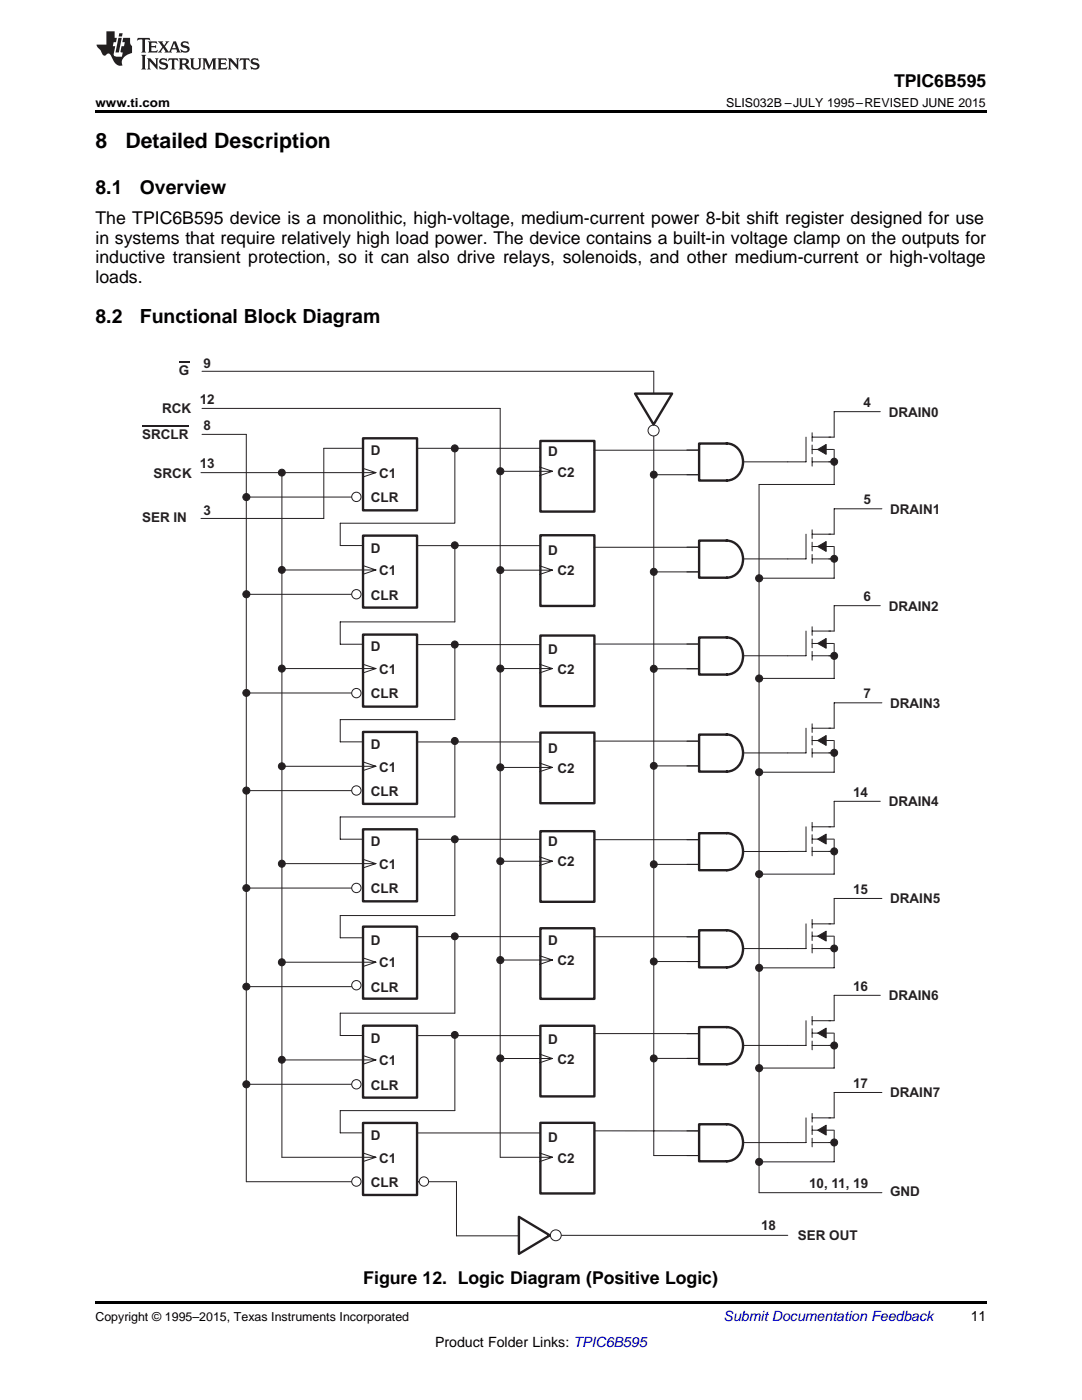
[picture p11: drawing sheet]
<svg xmlns="http://www.w3.org/2000/svg" width="216mm" height="279mm" viewBox="0 0 216 279" stroke-linecap="round" stroke-linejoin="round" font-family="sans-serif">
<path d="M19 259.7h177.8v.5h-177.8z" fill="#000"/>
<g fill="none" stroke="#241f21" stroke-width=".2">
<path d="M40.3 74.1h90.2v4.5M49.1 86.7v149.1M56.2 94.3v136.7M72.4 95.2l2.6-.9zM72.4 94.3h2.6zM72.4 93.5l2.6 .8M83.1 89.5h24.7M90.8 89.5v14.9h-22.9v4.5M99.8 81.5v149.5M107.7 94.9l2.5-.8zM107.7 94.1h2.5zM107.7 93.2l2.5 .9"/>
<path d="M118.5 89.8h20.8M130.5 86.2v144.4M151.5 96.7v38.7M72.4 114.6l2.6-.8zM72.4 113.8h2.6zM72.4 112.9l2.6 .9M83.1 108.9h24.7M118.5 109.2h20.8M83.1 128.6h24.7M118.5 128.5h20.8M83.1 148.1h24.7M118.5 147.9h20.8"/>
<path d="M83.1 167.5h24.7M118.5 167.6h20.8M83.1 186.9h24.7M118.5 186.9h20.8M83.1 206.7h24.7M118.5 206.3h20.8M118.7 225.7h20.6M110.9 246.5h46.3"/>
</g>
<path d="M35.7 72.2h2.1M28.4 85h9.2" fill="none" stroke="#241f21" stroke-width=".34"/>
<g fill="none" stroke="#241f21" stroke-width=".48">
<path d="M72.4 87.5h10.8v14.3h-10.8zM107.8 88h10.8v14.1h-10.8zM72.4 106.9h10.8v14.4h-10.8zM107.8 106.8h10.8v14.1h-10.8zM72.4 126.6h10.8v14.4h-10.8zM107.8 126.8h10.8v14.1h-10.8zM72.4 146.1h10.8v14.3h-10.8zM107.8 146.2h10.8v14.1h-10.8zM72.4 165.5h10.8v14.4h-10.8zM107.8 165.9h10.8v14.1h-10.8zM72.4 184.9h10.8v14.4h-10.8zM107.8 185.3h10.8v14h-10.8z"/>
<path d="M72.4 204.7h10.8v14.4h-10.8zM107.8 204.7h10.8v14.1h-10.8zM72.4 224.1h10.8v14.4h-10.8zM107.8 224.1h10.8v14.1h-10.8z"/>
</g>
<circle cx="90.8" cy="89.5" r=".7" fill="#241f21"/>
<g fill="none" stroke="#241f21" stroke-width=".2">
<path d="M90.8 108.8v15.3"/>
<circle cx="90.8" cy="89.5" r=".7"/>
</g>
<circle cx="90.7" cy="108.8" r=".69" fill="#241f21"/>
<g fill="none" stroke="#241f21" stroke-width=".2">
<path d="M90.8 128.5v15.1"/>
<circle cx="90.7" cy="108.8" r=".69"/>
</g>
<circle cx="90.8" cy="128.6" r=".7" fill="#241f21"/>
<g fill="none" stroke="#241f21" stroke-width=".2">
<path d="M90.8 147.9v15.1"/>
<circle cx="90.8" cy="128.6" r=".7"/>
</g>
<circle cx="90.8" cy="147.9" r=".7" fill="#241f21"/>
<g fill="none" stroke="#241f21" stroke-width=".2">
<path d="M90.8 167.5v15.2"/>
<circle cx="90.8" cy="147.9" r=".7"/>
</g>
<circle cx="90.8" cy="167.5" r=".7" fill="#241f21"/>
<g fill="none" stroke="#241f21" stroke-width=".2">
<path d="M90.8 186.9v15.3"/>
<circle cx="90.8" cy="167.5" r=".7"/>
</g>
<circle cx="90.7" cy="186.9" r=".69" fill="#241f21"/>
<g fill="none" stroke="#241f21" stroke-width=".2">
<path d="M90.8 206.5v15.1"/>
<circle cx="90.7" cy="186.9" r=".69"/>
</g>
<circle cx="90.7" cy="206.5" r=".69" fill="#241f21"/>
<g fill="none" stroke="#241f21" stroke-width=".2">
<path d="M137.1 94.7h2.2M137.1 89.8h2.2M148.3 92.2h8.9M137.1 114.1h2.2M137.1 109.2h2.2M148.3 111.5h8.9M137.1 133.5h2.2M137.1 128.5h2.2M148.3 130.9h8.9M137.1 152.9h2.2M137.1 147.9h2.2M148.3 150.3h8.9"/>
<path d="M137.1 172.5h2.2M137.1 167.6h2.2M148.3 169.9h8.9M137.1 191.9h2.2M137.1 187h2.2M148.3 189.3h8.9M137.1 211.2h2.2M137.1 206.3h2.2M148.3 208.6h8.9M83.1 226.1h24.7M91.1 235.8v10.8h12.4M137.1 230.6h2.2"/>
<path d="M137.1 225.7h2.2M148.3 228h8.9"/>
<circle cx="90.7" cy="206.5" r=".69"/>
</g>
<g fill="none" stroke="#241f21" stroke-width=".48">
<path d="M145 88.5a3.8 3.8 0 0 1 3.2 2.7 3.8 3.8 0 0 1-1.3 4 2.98 2.98 0 0 1-1.9 .7M145.1 88.5h-5.6v7.4h5.6M145 107.9a3.8 3.8 0 0 1 3.2 2.7 3.8 3.8 0 0 1-1.3 4 2.98 2.98 0 0 1-1.9 .7M145.1 107.9h-5.6v7.4h5.6M145 127.2a3.8 3.8 0 0 1 3.2 2.8 3.8 3.8 0 0 1-1.3 4 2.98 2.98 0 0 1-1.9 .6M145.1 127.2h-5.6v7.4h5.6M145 146.6a3.8 3.8 0 0 1 3.2 2.7 3.8 3.8 0 0 1-1.3 4 2.98 2.98 0 0 1-1.9 .7M145.1 146.6h-5.6v7.4h5.6M145 166.3a3.8 3.8 0 0 1 3.2 2.7 3.8 3.8 0 0 1-1.3 4 2.98 2.98 0 0 1-1.9 .7M145.1 166.3h-5.6v7.4h5.6M145 185.7a3.8 3.8 0 0 1 3.2 2.7 3.8 3.8 0 0 1-1.3 4 2.98 2.98 0 0 1-1.9 .7M145.1 185.7h-5.6v7.4h5.6"/>
<path d="M145 205a3.8 3.8 0 0 1 3.2 2.7 3.8 3.8 0 0 1-1.3 4 2.98 2.98 0 0 1-1.9 .7M145.1 205h-5.6v7.4h5.6M145 224.4a3.8 3.8 0 0 1 3.2 2.7 3.8 3.8 0 0 1-1.3 4 2.98 2.98 0 0 1-1.9 .7M145.1 224.4h-5.6v7.4h5.6"/>
</g>
<path d="M129.3 85.9a1.1 1.1 0 0 1 2.2 0 1.1 1.1 0 0 1-2.2 0zM126.7 78.6h7.4l-3.7 6.1z" fill-rule="evenodd" fill="#fff"/>
<g fill="none" stroke="#241f21" stroke-width=".2">
<path d="M40.1 94.3h32.3zM49.1 99.2h22.4M64.6 89.5h7.8M99.8 231h7.9"/>
<circle cx="130.4" cy="85.9" r="1.1"/>
</g>
<path d="M126.7 78.6h7.4l-3.7 6.1z" fill="none" stroke="#241f21" stroke-width=".48"/>
<circle cx="71.1" cy="99.2" r=".93" fill="#fff"/>
<g fill="none" stroke="#241f21" stroke-width=".2">
<path d="M40.3 81.5h59.5M40.3 86.7h8.8M64.6 89.5v14h-24.5M99.8 94.1h7.9M49.1 118.6h22.4M56.2 113.8h16.2M67.9 108.9h4.5M49.1 138.3h22.4M56.2 133.4h16.2M72.4 134.3l2.6-.9zM72.4 133.4h2.6zM72.4 132.6l2.6 .8"/>
<path d="M90.8 124.1h-22.9v4.5h4.5M49.1 157.8h22.4M56.2 152.9h16.2M72.4 153.8l2.6-.9zM72.4 152.9h2.6zM72.4 152.1l2.6 .8M90.8 143.6h-22.9v4.5h4.5M49.1 177.2h22.4M56.2 172.4h16.2M72.4 173.2l2.6-.8zM72.4 172.4h2.6zM72.4 171.5l2.6 .9"/>
<path d="M90.8 163h-22.9v4.5h4.5M49.1 196.9h22.4M56.2 192h16.2M72.4 192.9l2.6-.9zM72.4 192h2.6zM72.4 191.2l2.6 .8M90.8 182.7h-22.9v4.5h4.5M49.1 216.4h22.4M56.2 211.5h16.2M72.4 212.4l2.6-.9zM72.4 211.5h2.6zM72.4 210.7l2.6 .8"/>
<path d="M90.8 202.2h-22.9v4.5h4.5M49.1 235.8h22.4M56.2 231h16.2zM72.4 231.8l2.6-.8zM72.4 231h2.6zM72.4 230.1l2.6 .9M90.8 221.6h-22.9v4.5h4.5"/>
<circle cx="71.1" cy="99.2" r=".93"/>
</g>
<circle cx="71.1" cy="118.6" r=".93" fill="#fff"/>
<circle cx="71.1" cy="118.6" r=".93" fill="none" stroke="#241f21" stroke-width=".2"/>
<circle cx="71.1" cy="138.3" r=".93" fill="#fff"/>
<circle cx="71.1" cy="138.3" r=".93" fill="none" stroke="#241f21" stroke-width=".2"/>
<circle cx="71.1" cy="157.8" r=".93" fill="#fff"/>
<circle cx="71.1" cy="157.8" r=".93" fill="none" stroke="#241f21" stroke-width=".2"/>
<circle cx="71.1" cy="177.2" r=".93" fill="#fff"/>
<circle cx="71.1" cy="177.2" r=".93" fill="none" stroke="#241f21" stroke-width=".2"/>
<circle cx="71.1" cy="196.6" r=".93" fill="#fff"/>
<circle cx="71.1" cy="196.6" r=".93" fill="none" stroke="#241f21" stroke-width=".2"/>
<circle cx="71.1" cy="216.4" r=".93" fill="#fff"/>
<circle cx="71.1" cy="216.4" r=".93" fill="none" stroke="#241f21" stroke-width=".2"/>
<circle cx="71.1" cy="235.8" r=".93" fill="#fff"/>
<g fill="none" stroke="#241f21" stroke-width=".2">
<path d="M83.2 235.8h7.9zM83.2 235.8h1.4z"/>
<circle cx="71.1" cy="235.8" r=".93"/>
</g>
<circle cx="84.6" cy="235.8" r=".93" fill="#fff"/>
<g fill="none" stroke="#241f21" stroke-width=".2">
<path d="M130.5 94.7h8.8M130.5 114.1h8.8M130.5 133.5h8.8M130.5 152.9h8.8M130.5 172.5h8.8M130.5 191.9h8.8M130.5 211.2h8.8M130.5 230.6h8.8"/>
<circle cx="84.6" cy="235.8" r=".93"/>
</g>
<circle cx="99.8" cy="94" r=".7" fill="#241f21"/>
<g fill="none" stroke="#241f21" stroke-width=".2">
<path d="M99.8 113.8h7.9M107.7 114.6l2.5-.8zM107.7 113.8h2.5zM107.7 112.9l2.5 .9"/>
<circle cx="99.8" cy="94" r=".7"/>
</g>
<circle cx="99.8" cy="113.8" r=".69" fill="#241f21"/>
<g fill="none" stroke="#241f21" stroke-width=".2">
<path d="M99.8 133.4h7.9M107.7 134.3l2.5-.9zM107.7 133.4h2.5zM107.7 132.6l2.5 .8"/>
<circle cx="99.8" cy="113.8" r=".69"/>
</g>
<circle cx="99.8" cy="133.4" r=".7" fill="#241f21"/>
<g fill="none" stroke="#241f21" stroke-width=".2">
<path d="M99.8 153.2h7.9M107.7 154l2.5-.8zM107.7 153.2h2.5zM107.7 152.3l2.5 .9"/>
<circle cx="99.8" cy="133.4" r=".7"/>
</g>
<circle cx="99.8" cy="153.1" r=".7" fill="#241f21"/>
<g fill="none" stroke="#241f21" stroke-width=".2">
<path d="M99.8 171.9h7.9M107.7 172.7l2.5-.8zM107.7 171.9h2.5zM107.7 171l2.5 .9"/>
<circle cx="99.8" cy="153.1" r=".7"/>
</g>
<circle cx="99.8" cy="171.9" r=".69" fill="#241f21"/>
<g fill="none" stroke="#241f21" stroke-width=".2">
<path d="M99.8 191.6h7.9M107.7 192.5l2.5-.9zM107.7 191.6h2.5zM107.7 190.7l2.5 .9"/>
<circle cx="99.8" cy="171.9" r=".69"/>
</g>
<circle cx="99.8" cy="191.6" r=".7" fill="#241f21"/>
<g fill="none" stroke="#241f21" stroke-width=".2">
<path d="M99.8 211.2h7.9M107.7 212.1l2.5-.9zM107.7 211.2h2.5zM107.7 210.4l2.5 .8"/>
<circle cx="99.8" cy="191.6" r=".7"/>
</g>
<circle cx="99.8" cy="211.2" r=".69" fill="#241f21"/>
<g fill="none" stroke="#241f21" stroke-width=".2">
<path d="M107.7 231.8l2.5-.8zM107.7 231h2.5zM107.7 230.1l2.5 .9"/>
<circle cx="99.8" cy="211.2" r=".69"/>
</g>
<circle cx="130.5" cy="94.7" r=".7" fill="#241f21"/>
<circle cx="130.5" cy="94.7" r=".7" fill="none" stroke="#241f21" stroke-width=".2"/>
<circle cx="130.5" cy="114.1" r=".7" fill="#241f21"/>
<circle cx="130.5" cy="114.1" r=".7" fill="none" stroke="#241f21" stroke-width=".2"/>
<circle cx="130.5" cy="133.5" r=".7" fill="#241f21"/>
<circle cx="130.5" cy="133.5" r=".7" fill="none" stroke="#241f21" stroke-width=".2"/>
<circle cx="130.5" cy="152.8" r=".69" fill="#241f21"/>
<circle cx="130.5" cy="152.8" r=".69" fill="none" stroke="#241f21" stroke-width=".2"/>
<circle cx="130.5" cy="172.5" r=".7" fill="#241f21"/>
<circle cx="130.5" cy="172.5" r=".7" fill="none" stroke="#241f21" stroke-width=".2"/>
<circle cx="130.5" cy="191.9" r=".7" fill="#241f21"/>
<circle cx="130.5" cy="191.9" r=".7" fill="none" stroke="#241f21" stroke-width=".2"/>
<circle cx="130.5" cy="211.2" r=".7" fill="#241f21"/>
<circle cx="130.5" cy="211.2" r=".7" fill="none" stroke="#241f21" stroke-width=".2"/>
<circle cx="56.2" cy="94.3" r=".69" fill="#241f21"/>
<circle cx="56.2" cy="94.3" r=".69" fill="none" stroke="#241f21" stroke-width=".2"/>
<circle cx="49.2" cy="99.2" r=".7" fill="#241f21"/>
<circle cx="49.2" cy="99.2" r=".7" fill="none" stroke="#241f21" stroke-width=".2"/>
<circle cx="56.2" cy="113.7" r=".69" fill="#241f21"/>
<circle cx="56.2" cy="113.7" r=".69" fill="none" stroke="#241f21" stroke-width=".2"/>
<circle cx="49.2" cy="118.6" r=".7" fill="#241f21"/>
<circle cx="49.2" cy="118.6" r=".7" fill="none" stroke="#241f21" stroke-width=".2"/>
<circle cx="56.2" cy="133.4" r=".7" fill="#241f21"/>
<circle cx="56.2" cy="133.4" r=".7" fill="none" stroke="#241f21" stroke-width=".2"/>
<circle cx="49.2" cy="138.3" r=".69" fill="#241f21"/>
<circle cx="49.2" cy="138.3" r=".69" fill="none" stroke="#241f21" stroke-width=".2"/>
<circle cx="56.2" cy="152.9" r=".69" fill="#241f21"/>
<circle cx="56.2" cy="152.9" r=".69" fill="none" stroke="#241f21" stroke-width=".2"/>
<circle cx="49.2" cy="157.8" r=".7" fill="#241f21"/>
<circle cx="49.2" cy="157.8" r=".7" fill="none" stroke="#241f21" stroke-width=".2"/>
<circle cx="56.2" cy="172.4" r=".7" fill="#241f21"/>
<circle cx="56.2" cy="172.4" r=".7" fill="none" stroke="#241f21" stroke-width=".2"/>
<circle cx="49.2" cy="177.2" r=".69" fill="#241f21"/>
<circle cx="49.2" cy="177.2" r=".69" fill="none" stroke="#241f21" stroke-width=".2"/>
<circle cx="56.2" cy="192" r=".7" fill="#241f21"/>
<circle cx="56.2" cy="192" r=".7" fill="none" stroke="#241f21" stroke-width=".2"/>
<circle cx="49.2" cy="196.9" r=".69" fill="#241f21"/>
<circle cx="49.2" cy="196.9" r=".69" fill="none" stroke="#241f21" stroke-width=".2"/>
<circle cx="56.2" cy="211.5" r=".69" fill="#241f21"/>
<circle cx="56.2" cy="211.5" r=".69" fill="none" stroke="#241f21" stroke-width=".2"/>
<circle cx="49.2" cy="216.4" r=".7" fill="#241f21"/>
<circle cx="49.2" cy="216.4" r=".7" fill="none" stroke="#241f21" stroke-width=".2"/>
<path d="M109.8 246.5a1.1 1.1 0 0 1 2.2 0 1.1 1.1 0 0 1-2.2 0zM103.5 242.8l6.2 3.7-6.2 3.7z" fill-rule="evenodd" fill="#fff"/>
<g fill="none" stroke="#241f21" stroke-width=".2">
<path d="M166.4 89.7v7h-14.9M175.6 82.2h-9.2v5M166.4 109.1v6.3h-14.9M176 101.5h-9.6v5.1"/>
<circle cx="110.9" cy="246.5" r="1.09"/>
</g>
<path d="M103.5 242.8l6.2 3.7-6.2 3.7z" fill="none" stroke="#241f21" stroke-width=".48"/>
<circle cx="151.5" cy="115.4" r=".7" fill="#241f21"/>
<g fill="none" stroke="#241f21" stroke-width=".2">
<path d="M166.4 128.4v7h-14.9v39.1M175.6 120.9h-9.2v5M166.4 147.8v6.3h-14.9M176 140.3h-9.6v5"/>
<circle cx="151.5" cy="115.4" r=".7"/>
</g>
<circle cx="151.5" cy="154.1" r=".7" fill="#241f21"/>
<g fill="none" stroke="#241f21" stroke-width=".2">
<path d="M175.6 159.9h-9.2v5.1M166.4 167.5v7h-14.9v39.4M176 179.3h-9.6v5.1M166.4 186.8v6.4h-14.9"/>
<circle cx="151.5" cy="154.1" r=".7"/>
</g>
<circle cx="151.5" cy="193.2" r=".7" fill="#241f21"/>
<g fill="none" stroke="#241f21" stroke-width=".2">
<path d="M175.6 198.6h-9.2v5.1M166.4 206.2v7h-14.9v24.8M176 218h-9.6v5.1M166.4 225.6v6.3h-14.9"/>
<circle cx="151.5" cy="193.2" r=".7"/>
</g>
<circle cx="151.5" cy="231.9" r=".7" fill="#241f21"/>
<circle cx="151.5" cy="231.9" r=".7" fill="none" stroke="#241f21" stroke-width=".2"/>
<circle cx="151.5" cy="135.4" r=".7" fill="#241f21"/>
<circle cx="151.5" cy="135.4" r=".7" fill="none" stroke="#241f21" stroke-width=".2"/>
<circle cx="151.5" cy="174.5" r=".69" fill="#241f21"/>
<circle cx="151.5" cy="174.5" r=".69" fill="none" stroke="#241f21" stroke-width=".2"/>
<circle cx="151.5" cy="213.2" r=".7" fill="#241f21"/>
<g fill="none" stroke="#241f21" stroke-width=".2">
<path d="M160.8 87.2v5h-3.6M162.1 92.2h3.7M162.1 87.2h3.7M162.1 89.7h4.2M162.1 86.4v1.7M162.1 88.8v1.8M162.1 91.3v1.7M151.5 238h24.5"/>
<circle cx="151.5" cy="213.2" r=".7"/>
</g>
<path d="M163.2 89.7l1.6-1v2z" fill="#241f21"/>
<path d="M163.2 89.7l1.6-1v2zM165.4 87.2h1M165.4 92.2h1M160.8 106.6v4.9h-3.6M162.1 111.5h3.7M162.1 106.6h3.7M162.1 109.1h4.2M162.1 105.7v1.7M162.1 108.2v1.7M162.1 110.7v1.7" fill="none" stroke="#241f21" stroke-width=".2"/>
<path d="M163.2 109.1l1.6-1v1.9z" fill="#241f21"/>
<path d="M163.2 109.1l1.6-1v1.9zM165.4 106.6h1M165.4 111.5h1M160.8 125.9v5h-3.6M162.1 130.9h3.7M162.1 125.9h3.7M162.1 128.4h4.2M162.1 125.1v1.7M162.1 127.5v1.8M162.1 130v1.8" fill="none" stroke="#241f21" stroke-width=".2"/>
<path d="M163.2 128.4l1.6-1v2z" fill="#241f21"/>
<path d="M163.2 128.4l1.6-1v2zM165.4 125.9h1M165.4 130.9h1M160.8 145.3v5h-3.6M162.1 150.3h3.7M162.1 145.3h3.7M162.1 147.8h4.2M162.1 144.5v1.7M162.1 146.9v1.8M162.1 149.4v1.7" fill="none" stroke="#241f21" stroke-width=".2"/>
<path d="M163.2 147.8l1.6-1v2z" fill="#241f21"/>
<path d="M163.2 147.8l1.6-1v2zM165.4 145.3h1M165.4 150.2h1M160.8 165v4.9h-3.6M162.1 169.9h3.7M162.1 165h3.7M162.1 167.5h4.2M162.1 164.1v1.7M162.1 166.6v1.7M162.1 169.1v1.7" fill="none" stroke="#241f21" stroke-width=".2"/>
<path d="M163.2 167.5l1.6-1v1.9z" fill="#241f21"/>
<path d="M163.2 167.5l1.6-1v1.9zM165.4 165h1M165.4 169.9h1M160.8 184.4v4.9h-3.6M162.1 189.3h3.7M162.1 184.4h3.7M162.1 186.8h4.2M162.1 183.5v1.7M162.1 186v1.7M162.1 188.4v1.8" fill="none" stroke="#241f21" stroke-width=".2"/>
<path d="M163.2 186.8l1.6-1v2z" fill="#241f21"/>
<path d="M163.2 186.8l1.6-1v2zM165.4 184.4h1M160.8 203.7v4.9h-3.6M162.1 208.6h3.7M162.1 203.7h3.7M162.1 206.2h4.2M162.1 202.8v1.8M162.1 205.3v1.7M162.1 207.8v1.7" fill="none" stroke="#241f21" stroke-width=".2"/>
<path d="M163.2 206.2l1.6-1v1.9z" fill="#241f21"/>
<path d="M163.2 206.2l1.6-1v1.9zM165.4 203.7h1M165.4 208.6h1M160.8 223.1v4.9h-3.6M162.1 228h3.7M162.1 223.1h3.7M162.1 225.6h4.2M162.1 222.2v1.7M162.1 224.7v1.7M162.1 227.2v1.7" fill="none" stroke="#241f21" stroke-width=".2"/>
<path d="M163.2 225.6l1.6-1v1.9z" fill="#241f21"/>
<path d="M165.4 189.3h1M163.2 225.6l1.6-1v1.9zM165.4 223.1h1M165.4 228h1" fill="none" stroke="#241f21" stroke-width=".2"/>
<circle cx="166.4" cy="228" r=".7" fill="#241f21"/>
<circle cx="166.4" cy="228" r=".7" fill="none" stroke="#241f21" stroke-width=".2"/>
<circle cx="166.4" cy="208.6" r=".7" fill="#241f21"/>
<circle cx="166.4" cy="208.6" r=".7" fill="none" stroke="#241f21" stroke-width=".2"/>
<circle cx="166.5" cy="189.3" r=".69" fill="#241f21"/>
<circle cx="166.5" cy="189.3" r=".69" fill="none" stroke="#241f21" stroke-width=".2"/>
<circle cx="166.4" cy="169.9" r=".7" fill="#241f21"/>
<circle cx="166.4" cy="169.9" r=".7" fill="none" stroke="#241f21" stroke-width=".2"/>
<circle cx="166.4" cy="150.2" r=".7" fill="#241f21"/>
<circle cx="166.4" cy="150.2" r=".7" fill="none" stroke="#241f21" stroke-width=".2"/>
<circle cx="166.4" cy="130.9" r=".7" fill="#241f21"/>
<circle cx="166.4" cy="130.9" r=".7" fill="none" stroke="#241f21" stroke-width=".2"/>
<circle cx="166.5" cy="111.5" r=".69" fill="#241f21"/>
<circle cx="166.5" cy="111.5" r=".69" fill="none" stroke="#241f21" stroke-width=".2"/>
<circle cx="166.4" cy="92.1" r=".7" fill="#241f21"/>
<circle cx="166.4" cy="92.1" r=".7" fill="none" stroke="#241f21" stroke-width=".2"/>
<path d="M19 22h177.8v.5h-177.8z" fill="#000"/>
<g fill="#231f20">
<path d="M27.5 7.6l-.1 .5 .4-.2h.6v.1v2.1l-.2 .4h1l-.3-.4v-2.1l.1-.1h.5l.5 .2-.2-.5zM29.5 8.3l.2 .3v1.5l-.2 .4h1.8l.2-.6a1.04 1.04 0 0 1-1.3 .2v-.7h.6l.3 .2v-.6l-.3 .2h-.6v-.6l.8-.1 .4 .3-.2-.5zM31.5 8.3l.9 1.1-.9 1.1h.8l-.2-.2 .5-.7 .4 .7-.2 .2h1.5l-.1-.2 .1-.4h.9l.1 .4-.2 .2h1l-.3-.3-.7-1.9h-.5l-.9 2-.8-1 .9-1h-.8l.1 .3-.3 .5-.4-.6 .2-.2zM34.7 8.6l.4 1h-.7zM36.3 8.4a.63 .63 0 0 0-.2 .7 .63 .63 0 0 0 .6 .4l.6 .2 .1 .2a.75 .75 0 0 1-.7 .4 .75 .75 0 0 1-.6-.5l.1 .7 .1-.1a1.11 1.11 0 0 0 1.5-.6 1.13 1.13 0 0 0-1.2-.8l-.1-.4a1.04 1.04 0 0 1 1.2 .2l-.2-.5-.1 .1-.5-.2zM28.2 10.9l.2 .4v2.2l-.2 .4h1l-.3-.4v-2.2l.3-.4zM29.3 11.6l.3 .4v1.5l-.3 .4h.8l-.2-.4v-1.3l1.5 1.7v-1.9l.2-.4h-.7l.2 .4v.9l-1.1-1.3zM32 11.8a.62 .62 0 0 0-.2 .7 .62 .62 0 0 0 .6 .4l.6 .1 .1 .3a.76 .76 0 0 1-.7 .3 .76 .76 0 0 1-.6-.4l.1 .7 .1-.1a1.11 1.11 0 0 0 1.5-.6 1.13 1.13 0 0 0-1.2-.8l-.1-.4a1.04 1.04 0 0 1 1.2 .2l-.2-.6-.1 .1-.5-.1zM33.7 11.6l-.2 .6a.61 .61 0 0 1 .8-.3v1.6l-.2 .4h.9l-.2-.4v-1.6a.63 .63 0 0 1 .8 .3l-.2-.6zM35.6 11.6l.3 .4v1.5l-.3 .4h1l-.2-.2v-.8l.5 .2a.76 .76 0 0 0 1.2 .7l-1-1a.58 .58 0 0 0 .6-.5 .58 .58 0 0 0-.5-.6zM36.4 11.9h.1a.45 .45 0 0 1 .5 .1 .45 .45 0 0 1 .1 .5l-.7 .2zM37.9 11.6l.2 .2a2.17 2.17 0 0 0 .3 1.9 .99 .99 0 0 0 1.6-.6v-1.1l.2-.4h-.7l.2 .2a1.92 1.92 0 0 1-.2 1.8 .6 .6 0 0 1-.9-.5v-1.1l.2-.4zM40.4 11.6l.2 .4v1.5l-.2 .4h.7l-.2-.4v-1.4l.8 1.8 .8-1.8v1.4l-.2 .4h.9l-.2-.4v-1.5l.2-.4h-.8l-.6 1.5-.6-1.5zM43.4 11.6l.2 .4v1.5l-.2 .4h1.8l.2-.6a1.04 1.04 0 0 1-1.3 .1v-.6h.5l.4 .2v-.6l-.4 .2h-.5v-.7h.8l.3 .3-.1-.6zM45.5 11.6l.2 .4v1.5l-.2 .4h.7l-.2-.4v-1.3l1.5 1.7v-1.9l.2-.4h-.7l.2 .4v.9l-1.1-1.3zM47.9 11.6l-.1 .6a.61 .61 0 0 1 .8-.3v1.6l-.3 .4h1l-.3-.4 .1-1.6a.63 .63 0 0 1 .7 .3l-.1-.6zM50.2 11.8a.62 .62 0 0 0-.2 .7 .62 .62 0 0 0 .6 .4l.6 .1 .2 .3a.76 .76 0 0 1-.8 .3 .76 .76 0 0 1-.6-.4l.1 .7 .2-.1a1.11 1.11 0 0 0 1.5-.6 1.13 1.13 0 0 0-1.3-.8l-.1-.4a1.04 1.04 0 0 1 1.2 .2l-.1-.6-.2 .1-.5-.1z"/>
<path d="M21.2 6.3v2.6h-1.9l.1 .4 .7 .9a.91 .91 0 0 0 1 .8 .56 .56 0 0 1 .5-.3 .56 .56 0 0 1 .5 .3l.4 .8a1.53 1.53 0 0 0 1.9 1.2 1.54 1.54 0 0 1 1-2.1l.9-.3v-1.4a1.52 1.52 0 0 1-.3-1.6h-1.4l-.2 .8h.5l-.2 .8h-.4l-.2 1v.2l.4 .1-.2 .8a1.93 1.93 0 0 1-1.6-.3l.3-1.8h-.5l.2-.8h.4l.2-.8h-.4v-1.3zM23.6 7.6l-.6 2.9h.7l.6-2.9zM23.8 6.6l-.1 .7h.6l.2-.7z"/>
</g>
<g font-size="4.2">
<text x="19" y="29.6">8</text>
<text x="25" y="29.6">Detailed Description</text>
</g>
<g font-size="3.9">
<text x="19" y="38.8">8.1</text>
<text x="27.9" y="38.8">Overview</text>
<text x="19" y="64.5">8.2</text>
<text x="27.9" y="64.5">Functional Block Diagram</text>
</g>
<g font-size="3.5">
<text x="178.4" y="17.3">TPIC6B595</text>
<text x="19" y="44.8">The TPIC6B595 device is a monolithic, high-voltage, medium-current power 8-bit shift register designed for use</text>
<text x="19" y="48.6">in systems that require relatively high load power. The device contains a built-in voltage clamp on the outputs for</text>
<text x="19" y="52.5">inductive transient protection, so it can also drive relays, solenoids, and other medium-current or high-voltage</text>
<text x="19" y="56.4">loads.</text>
<text x="72.5" y="256.3">Figure 12. Logic Diagram (Positive Logic)</text>
</g>
<text font-size="2.8" fill="#0000c8" x="144.4" y="263.6">Submit Documentation Feedback</text>
<g font-size="2.8">
<text x="193.7" y="263.6">11</text>
<text x="86.8" y="268.9">Product Folder Links: TPIC6B595</text>
</g>
<g font-size="2.7" fill="#241f21">
<text x="35.7" y="74.8">G</text>
<text x="40.6" y="73.5">9</text>
<text x="32.3" y="82.5">RCK</text>
<text x="39.9" y="80.6">12</text>
<text x="172.3" y="81.2">4</text>
<text x="177.3" y="83.1">DRAIN0</text>
<text x="28.4" y="87.6">SRCLR</text>
<text x="40.6" y="85.7">8</text>
<text x="30.7" y="95.4">SRCK</text>
<text x="39.9" y="93.5">13</text>
<text x="74" y="90.9">D</text>
<text x="75.7" y="95.4">C1</text>
<text x="109.3" y="91.1">D</text>
<text x="111.3" y="95.1">C2</text>
<text x="74" y="100.2">CLR</text>
<text x="172.3" y="100.6">5</text>
<text x="28.4" y="104.2">SER IN</text>
<text x="40.6" y="102.8">3</text>
<text x="177.6" y="102.5">DRAIN1</text>
<text x="74" y="110.3">D</text>
<text x="109.3" y="110.8">D</text>
<text x="74" y="119.7">CLR</text>
<text x="75.7" y="114.8">C1</text>
<text x="111.3" y="114.8">C2</text>
<text x="172.3" y="120">6</text>
<text x="177.3" y="121.9">DRAIN2</text>
<text x="74" y="130">D</text>
<text x="109.3" y="130.5">D</text>
<text x="75.7" y="134.5">C1</text>
<text x="111.3" y="134.5">C2</text>
<text x="74" y="139.3">CLR</text>
<text x="172.3" y="139.3">7</text>
<text x="177.6" y="141.2">DRAIN3</text>
<text x="74" y="149.5">D</text>
<text x="75.7" y="154">C1</text>
<text x="109.3" y="150.2">D</text>
<text x="111.3" y="154.2">C2</text>
<text x="74" y="158.8">CLR</text>
<text x="170.2" y="159">14</text>
<text x="177.3" y="160.9">DRAIN4</text>
<text x="74" y="168.9">D</text>
<text x="75.7" y="173.4">C1</text>
<text x="109.3" y="168.9">D</text>
<text x="111.3" y="172.9">C2</text>
<text x="74" y="178.3">CLR</text>
<text x="170.2" y="178.4">15</text>
<text x="177.6" y="180.3">DRAIN5</text>
<text x="74" y="188.6">D</text>
<text x="109.3" y="188.6">D</text>
<text x="74" y="197.9">CLR</text>
<text x="75.7" y="193.1">C1</text>
<text x="111.3" y="192.6">C2</text>
<text x="170.2" y="197.7">16</text>
<text x="177.3" y="199.6">DRAIN6</text>
<text x="74" y="208.1">D</text>
<text x="109.3" y="208.3">D</text>
<text x="75.7" y="212.6">C1</text>
<text x="111.3" y="212.3">C2</text>
<text x="74" y="217.4">CLR</text>
<text x="170.2" y="217.1">17</text>
<text x="177.6" y="219">DRAIN7</text>
<text x="74" y="227.5">D</text>
<text x="109.3" y="228">D</text>
<text x="75.7" y="232">C1</text>
<text x="111.3" y="232">C2</text>
<text x="74" y="236.9">CLR</text>
<text x="161.5" y="237.1">10, 11, 19</text>
<text x="177.6" y="238.7">GND</text>
<text x="151.9" y="245.5">18</text>
<text x="159.2" y="247.4">SER OUT</text>
</g>
<g font-size="2.5">
<text x="19" y="21.4">www.ti.com</text>
<text x="144.9" y="21.4">SLIS032B –JULY 1995–REVISED JUNE 2015</text>
<text x="19" y="263.6">Copyright © 1995–2015, Texas Instruments Incorporated</text>
</g>
</svg>
